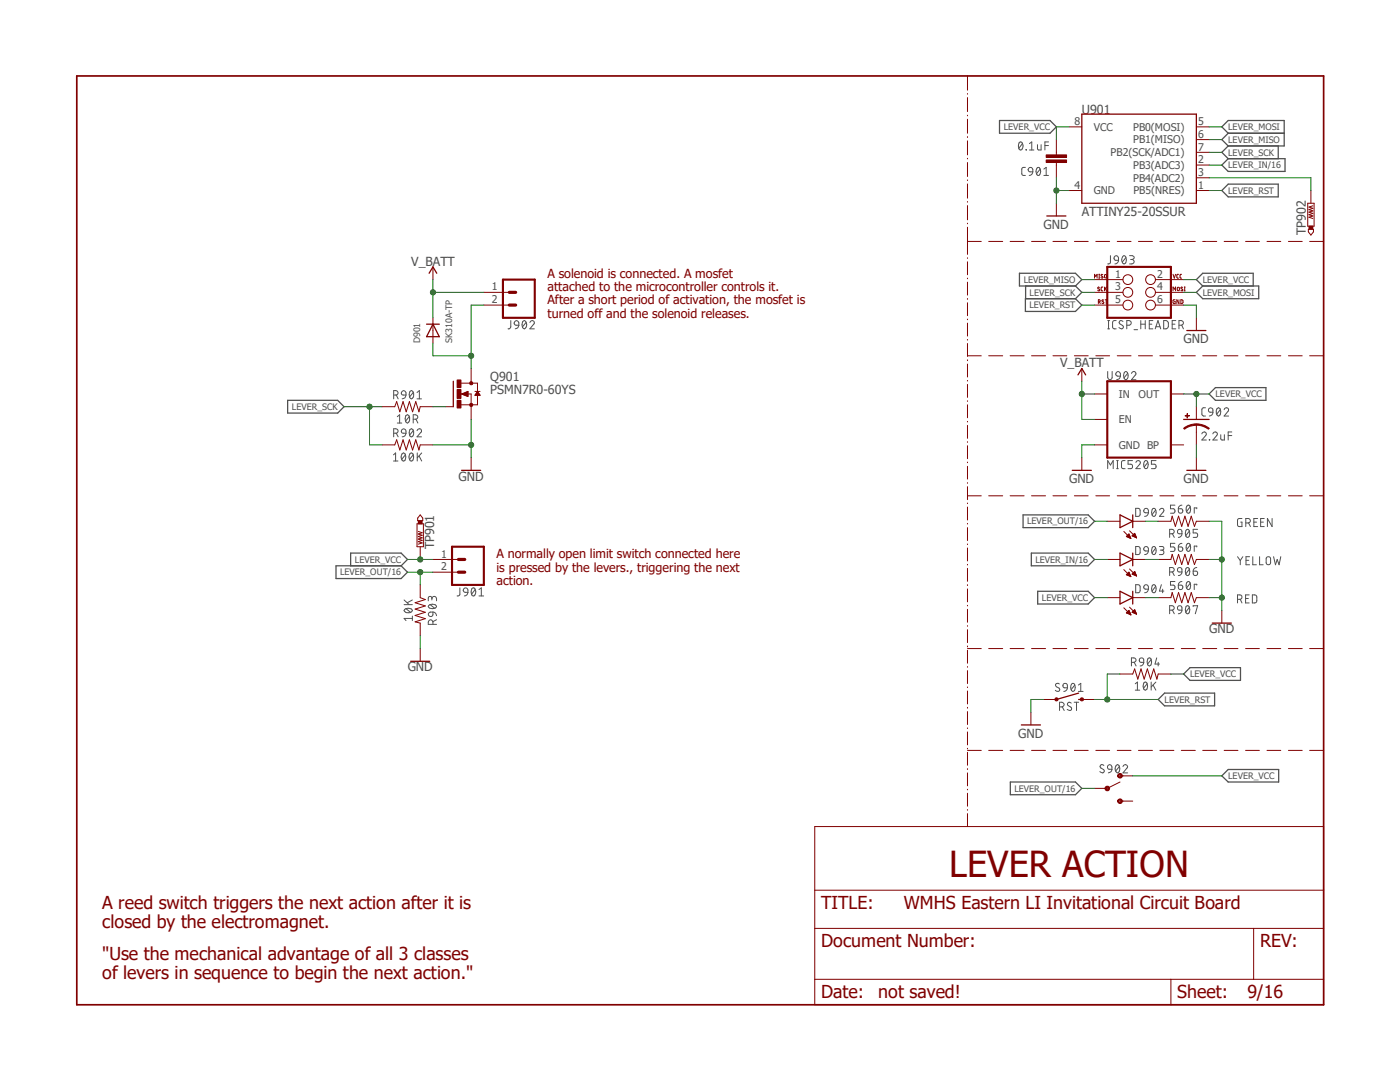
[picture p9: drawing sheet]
<svg xmlns="http://www.w3.org/2000/svg" width="279mm" height="216mm" viewBox="0 0 279 216" stroke-linecap="round" stroke-linejoin="round" font-family="sans-serif">
<path d="M14.8 14.8l249.7 186.2M264.5 14.8l-249.7 186.2" fill="none" stroke="#fff" stroke-width=".2"/>
<g fill="none" stroke="#505050" stroke-width=".2">
<path d="M203.5 28.4l.2-.1a.93 .93 0 0 1 0 1.6 1.02 1.02 0 0 1-.2-1.5zM204 28.7l-.7 .9M204.6 33.4h-.5l-.2 .3 .1 1.1 .6 .2M204.8 29.8l.1 .1zM205.4 33.4a.47 .47 0 0 1 .7 .4v.5h-.5l-.3-.2a.46 .46 0 0 1 .1-.7zM205.4 29.9h.9M205.4 28.7l.5-.4v1.6M206.1 34.3a.72 .72 0 0 1-.7 .7M207 33.4h.2a.93 .93 0 0 1 0 1.6 1.02 1.02 0 0 1-.2-1.6zM207.1 28.9v.8l.2 .2h.5v-1M207.6 33.7l-.8 1M208.3 35h1"/>
<path d="M208.3 33.7l.5-.3v1.6M208.5 29h.8M209.3 28.3h-.8v1.6M221.6 51v1.3a.4 .4 0 0 1-.5 .4M222.4 51.3l.1-.2a.44 .44 0 0 1 .7 .4v.4h-.5l-.3-.1zM223.2 51.9a.72 .72 0 0 1-.7 .8M224.2 51.1l.1-.1a.96 .96 0 0 1 0 1.7 .98 .98 0 0 1-.1-1.6zM224.7 51.4l-.7 .9M225.4 51h.6a.38 .38 0 0 1 .4 .4 .38 .38 0 0 1-.4 .4h-.4M225.9 51.8a.44 .44 0 0 1 .4 .7l-.4 .2h-.5M78.6 78.8h.4a.44 .44 0 0 0 .4-.3 .44 .44 0 0 0-.2-.5l-.6-.1v1.7M79.1 78.8l.4 .8"/>
<path d="M80.2 78.2l.1-.2a.47 .47 0 0 1 .7 .4v.4h-.7l-.2-.3zM81 78.8a.73 .73 0 0 1-.7 .8M81.9 78l.2-.1a1.02 1.02 0 0 1 0 1.7 1.04 1.04 0 0 1-.2-1.6zM82.5 78.3l-.8 .9M83.2 78.3l.5-.4v1.7M83.2 79.6h.9M101.9 64v1.2a.43 .43 0 0 1-.5 .4M102.9 64.1a.47 .47 0 0 1 .6 .3v.5h-.7l-.2-.5zM103.5 64.9a.72 .72 0 0 1-.7 .7M104.4 64.1l.2-.1a.96 .96 0 0 1 0 1.6 1.02 1.02 0 0 1-.2-1.5zM105 64.3l-.7 .9M105.7 64.3a.44 .44 0 0 1 .7-.3 .44 .44 0 0 1 .1 .7l-.8 .9h.9"/>
<path d="M221.1 74.1v1.2a.45 .45 0 0 0 .3 .4 .45 .45 0 0 0 .5-.2l.1-1.4M221.1 65.6h.3M221.1 64h.3M221.2 64v1.6M222.8 64h-.6l-.2 .3 .1 1.1 .1 .2h.6M222.8 74.4l.1-.2a.47 .47 0 0 1 .7 .4v.5h-.5l-.4-.3zM223.6 75.1a.72 .72 0 0 1-.8 .7M224.1 64.1l-.4-.1a.37 .37 0 0 0-.3 .2 .37 .37 0 0 0 .1 .4l.5 .3a.37 .37 0 0 1 .2 .4 .37 .37 0 0 1-.3 .3l-.6-.2M224.5 74.2l.2-.1a1.02 1.02 0 0 1 0 1.7 1.02 1.02 0 0 1-.2-1.6zM224.9 64.9h.4a.47 .47 0 0 0 .5-.5 .47 .47 0 0 0-.5-.4h-.4v1.6M225 74.5l-.7 .9M225.8 74.5a.44 .44 0 0 1 .6-.4 .44 .44 0 0 1 .2 .7l-.8 1h.9"/>
<path d="M226.3 65.8h.7M227.7 64v1.6M227.7 64.7h.9M228.6 64v1.6M229.4 64.7h.5M230.1 64h-.7v1.6h.7M230.5 65.6l.6-1.6 .5 1.6M230.7 65.2h.8M232.2 64l.7 .1 .3 .3v.8l-.5 .4h-.5zM233.9 64.7h.6M234.7 64h-.8v1.6h.8M235.3 64.9h.5a.47 .47 0 0 0 .4-.5 .47 .47 0 0 0-.4-.4h-.5v1.6"/>
<path d="M235.8 64.9l.4 .7M78.5 90.8l.5-.4v1.6M78.5 92h.9M78.6 86.4h.4a.44 .44 0 0 0 .4-.3 .44 .44 0 0 0-.2-.5h-.6v1.6M79.1 86.4l.4 .8M79.3 83.1l.5-.3v1.6M79.3 84.4h.9M80.2 85.8a.46 .46 0 0 1 .5-.2 .46 .46 0 0 1 .3 .4v.4h-.7l-.2-.3zM80.3 90.5l.2-.1a.93 .93 0 0 1 0 1.6 .95 .95 0 0 1-.2-1.5zM80.9 90.8l-.7 .9M81 86.4a.72 .72 0 0 1-.7 .8M81.1 82.8h.2a1.02 1.02 0 0 1 0 1.6 1.04 1.04 0 0 1-.2-1.6z"/>
<path d="M81.7 83.1l-.8 .9M81.9 90.5l.2-.1a.93 .93 0 0 1 0 1.6 .98 .98 0 0 1-.2-1.5zM81.9 85.6h.2a.98 .98 0 0 1 0 1.6 .98 .98 0 0 1-.2-1.6zM82.5 83.7h.4a.44 .44 0 0 0 .4-.7l-.4-.2h-.4v1.6M82.5 90.8l-.8 .9M82.5 85.9l-.8 .9M83 83.7l.4 .7M83.2 85.9a.45 .45 0 0 1 .7-.4 .45 .45 0 0 1 .1 .8l-.8 .9h.9M83.3 90.4v1.6M83.7 91l.5 1M84.2 90.4l-.9 1M221.1 93.5v-1.6l.5 .9 .6-.9v1.6"/>
<path d="M222.8 93.5h.4M222.8 91.9h.4M223 91.9v1.6M224.5 91.9h-.5l-.2 .4 .1 1 .6 .2M226 91.9h-.9v.7h.6a.46 .46 0 0 1 .3 .5 .46 .46 0 0 1-.3 .4h-.6M226.7 92.3a.44 .44 0 0 1 .6-.4 .44 .44 0 0 1 .2 .7l-.8 .9h.9M228.5 91.9h.2a.93 .93 0 0 1 0 1.6 .98 .98 0 0 1-.2-1.6zM229.1 92.3l-.8 .9M230.7 91.9h-.9v.7h.5a.45 .45 0 0 1 .4 .5 .45 .45 0 0 1-.4 .4h-.5M239.9 86.6a.44 .44 0 0 1 .6-.4 .44 .44 0 0 1 .1 .7l-.7 .9h.8M240.6 81.4h-.6l-.1 .3v1.1l.3 .2h.4M241.2 81.6a.46 .46 0 0 1 .5-.2 .46 .46 0 0 1 .4 .4v.5l-.8-.1-.1-.3z"/>
<path d="M241.3 87.7l.1 .1zM242.1 86.6a.44 .44 0 0 1 .6-.4 .44 .44 0 0 1 .1 .7l-.7 .9h.9M242.1 82.3a.72 .72 0 0 1-.8 .7M242.9 81.6l.3-.2a.96 .96 0 0 1 0 1.6 1.03 1.03 0 0 1-.3-1.4zM243.5 81.7l-.7 .9M243.6 86.7v.8l.2 .3h.5v-1.1M244.3 81.7a.44 .44 0 0 1 .6-.3 .44 .44 0 0 1 .2 .7l-.8 .9h.9M245.1 86.9h.7M245.8 86.2h-.7v1.6M80.6 119.7l1.1 .9M82.3 119.7l-1 .6M86.2 119.5a.47 .47 0 0 1 .5-.5 .47 .47 0 0 1 .4 .5v.4"/>
<path d="M86.2 119.7l-.1-.5a.37 .37 0 0 0-.4-.2 .37 .37 0 0 0-.2 .3v.6M91.8 117.3l-.1 1.4-.5 .2M92.7 117.3a.47 .47 0 0 1 .7 .4v.5h-.6l-.3-.2a.46 .46 0 0 1 .2-.7zM93.4 118.2a.72 .72 0 0 1-.7 .7M94.3 117.3h.2a.93 .93 0 0 1 0 1.6 1.02 1.02 0 0 1-.2-1.6zM94.8 117.6l-.7 1M95.6 118.9h.9M95.6 117.6l.5-.3v1.6M226.7 116.7h.6a1.3 1.3 0 0 1 .2 1.4l-.2 .1-.6 .1zM226.7 109.1h.6a1.3 1.3 0 0 1 .2 1.3l-.2 .2-.6 .1zM226.7 101.4l.6 .1a1.25 1.25 0 0 1 0 1.5h-.6zM228.3 116.9a.46 .46 0 0 1 .5-.2 .46 .46 0 0 1 .4 .4v.5h-.6a.4 .4 0 0 1-.3-.3 .4 .4 0 0 1 0-.4z"/>
<path d="M228.3 109.3a.46 .46 0 0 1 .5-.2 .46 .46 0 0 1 .4 .4v.4h-.6a.4 .4 0 0 1-.3-.2 .4 .4 0 0 1 0-.4zM228.3 101.6a.46 .46 0 0 1 .6-.1 .46 .46 0 0 1 .3 .4v.4h-.8l-.1-.3zM229.2 117.6a.72 .72 0 0 1-.8 .7M229.2 109.9a.72 .72 0 0 1-.8 .8M229.2 102.3a.72 .72 0 0 1-.8 .7M230.1 116.7h.2a.98 .98 0 0 1 0 1.6 1.02 1.02 0 0 1-.2-1.6zM230.1 109.1h.2a.98 .98 0 0 1 0 1.6 1.02 1.02 0 0 1-.2-1.6zM230.1 101.5l.2-.1a.98 .98 0 0 1 0 1.6 1.02 1.02 0 0 1-.2-1.5zM230.6 117l-.7 .9M230.6 109.4l-.7 .9M230.6 101.8l-.7 .9M231.4 109.1h.7a.37 .37 0 0 1 .2 .4 .37 .37 0 0 1-.4 .3h-.3"/>
<path d="M231.4 101.8a.45 .45 0 0 1 .6-.4 .45 .45 0 0 1 .2 .8l-.8 .8h.9M231.8 116.7l-.4 1.2h.9M231.9 109.8h.2a.46 .46 0 0 1 .2 .5 .46 .46 0 0 1-.4 .4h-.5M232 117.6v.7M233.4 114.1h.5a.45 .45 0 0 0 .4-.3 .45 .45 0 0 0-.2-.5l-.7-.1v1.7M233.4 106.5h.5a.45 .45 0 0 0 .4-.3 .45 .45 0 0 0-.2-.5l-.7-.1v1.6M234 114.1l.4 .8M234 106.5l.4 .7M234.5 116h-.9v.8h.5a.46 .46 0 0 1 .4 .4 .46 .46 0 0 1-.4 .4h-.5M234.5 108.4h-.9v.7h.5a.46 .46 0 0 1 .4 .5 .46 .46 0 0 1-.4 .4h-.5M234.5 100.8h-.9v.7h.5a.46 .46 0 0 1 .4 .5 .46 .46 0 0 1-.4 .4h-.5M235 113.5a.46 .46 0 0 1 .5-.2 .46 .46 0 0 1 .4 .4v.4h-.7l-.2-.3z"/>
<path d="M235 105.8a.46 .46 0 0 1 .6-.2 .46 .46 0 0 1 .3 .5v.4h-.7l-.2-.3zM235.2 116.8h.5a.46 .46 0 0 1 .4 .5 .46 .46 0 0 1-.5 .4 .46 .46 0 0 1-.4-.5zM235.2 109.1h.5a.46 .46 0 0 1 .4 .5 .46 .46 0 0 1-.5 .4 .46 .46 0 0 1-.4-.4zM235.2 101.5h.5a.46 .46 0 0 1 .4 .5 .46 .46 0 0 1-.5 .4 .46 .46 0 0 1-.4-.4zM235.9 116a.72 .72 0 0 0-.7 .8M235.9 108.4a.72 .72 0 0 0-.7 .7M235.9 100.8a.72 .72 0 0 0-.7 .7M235.9 114.1a.72 .72 0 0 1-.7 .8M235.9 106.5a.72 .72 0 0 1-.7 .7M236.8 113.3l.2-.1a.98 .98 0 0 1 0 1.7 1.02 1.02 0 0 1-.2-1.6zM236.8 105.7l.2-.1a.98 .98 0 0 1 0 1.6 1.02 1.02 0 0 1-.2-1.5zM237 116.1l.2-.1a.93 .93 0 0 1 0 1.6 .98 .98 0 0 1-.2-1.5z"/>
<path d="M237 108.5l.2-.1a.93 .93 0 0 1 0 1.6 .98 .98 0 0 1-.2-1.5zM237 100.8h.2a.93 .93 0 0 1 0 1.6 .98 .98 0 0 1-.2-1.6zM237.4 113.6l-.8 .9M237.4 106l-.8 .9M237.5 116.4l-.7 .9M237.5 108.8l-.7 .9M237.5 101.1l-.7 1M238.1 114h.6a.46 .46 0 0 1 .3 .5 .46 .46 0 0 1-.5 .4 .46 .46 0 0 1-.4-.5zM238.8 113.2a.72 .72 0 0 0-.7 .8M238.8 101.5v-.2h-.5v1.1M238.8 109.1v-.1h-.5v1M238.8 116.8v-.2h-.5v1"/>
<path d="M239 105.6h-.9v.7h.6a.46 .46 0 0 1 .3 .5 .46 .46 0 0 1-.3 .4h-.6M247 119.6l.6-.1a.46 .46 0 0 0 .2-.5 .46 .46 0 0 0-.4-.3h-.4v1.6M247 111.1l.5 .7M247.5 119.6l.4 .7M247.5 111.8v.9M247.9 103.5h-.6l-.3 .1v1.1l.1 .3 .8 .1v-.9h-.3M248 111.1l-.5 .7M248.6 119.4h.5M248.6 104.4h.5a.45 .45 0 0 0 .4-.4 .45 .45 0 0 0-.2-.5h-.7v1.6M248.7 111.8h.5M249.2 104.4l.4 .7M249.3 118.7h-.7v1.6h.7"/>
<path d="M249.4 111.1h-.7v1.6h.7M249.9 118.7h.7a1.3 1.3 0 0 1 .2 1.4l-.2 .2h-.7zM250 111.1v1.6h.7M250.2 104.2h.6M251 103.5h-.8v1.6h.8M251.4 111.1v1.6h.7M251.6 104.2h.5M252.3 103.5h-.7v1.6h.7M252.7 111.3a.46 .46 0 0 1 .5-.2 .46 .46 0 0 1 .4 .4l-.1 1a.46 .46 0 0 1-.5 .2 .46 .46 0 0 1-.3-.4zM253.9 103.5v1.6l-1-1.6v1.6M254.2 111.1l.4 1.6 .3-1.1 .4 1.1 .3-1.6M80.6 120.6h1.7"/>
<path d="M80.7 121.6l.7-.2a.74 .74 0 0 1 .9 .4 1.02 1.02 0 0 1-1.7 0zM81 121.5l.9 .7M82.3 123.4h-1.7l.4 .4M82.3 122.9v.9M85.6 122.3l.1-.1 .7-.1v.6a.46 .46 0 0 1-.6 .3 .46 .46 0 0 1-.2-.7zM85.6 120.8l.7-.2a.74 .74 0 0 1 .8 .4 1.02 1.02 0 0 1-1.6 0zM85.9 120.6l.8 .8M86.4 124.6v-.5a.47 .47 0 0 0-.5-.4 .47 .47 0 0 0-.4 .4v.5h1.6M86.4 122.1a.72 .72 0 0 1 .7 .8M87.1 123.7l-.7 .3M211.4 136.5l-.2-.1a.4 .4 0 0 0-.5 .1 .4 .4 0 0 0 .1 .5l.5 .3a.37 .37 0 0 1 .2 .4 .37 .37 0 0 1-.3 .3l-.6-.2M212.2 136.6a.46 .46 0 0 1 .5-.2 .46 .46 0 0 1 .3 .4v.4h-.7z"/>
<path d="M213 137.2a.72 .72 0 0 1-.7 .8M214 136.4h.1a.93 .93 0 0 1 0 1.6 .98 .98 0 0 1-.1-1.6zM214.5 136.7l-.7 .9M215.2 136.7l.5-.3v1.6M215.2 138h1M225.8 132.2h.5a.45 .45 0 0 0 .4-.4 .45 .45 0 0 0-.2-.5h-.7v1.6M226.4 132.2l.3 .7M226.6 136.4l.4-.3v1.6M226.6 137.7h.9M227.6 131.3h.4l.2 .2 .1 .7-.9-.2v-.5zM228.3 132.2a.72 .72 0 0 1-.8 .7M228.4 136.1h.2a.93 .93 0 0 1 0 1.6 1.06 1.06 0 0 1-.2-1.6z"/>
<path d="M228.9 136.4l-.7 .9M229.2 131.3h.2a.98 .98 0 0 1 0 1.6 1.02 1.02 0 0 1-.2-1.6zM229.7 136.1v1.6M229.7 131.6l-.7 .9M230.1 136.7l.6 1M230.7 136.1l-1 1M230.8 131.3l-.3 1.2h.9M231.1 132.2v.7M233.4 121.8h.5a.45 .45 0 0 0 .4-.4 .45 .45 0 0 0-.2-.5h-.7v1.6M234 121.8l.4 .7M235 121.1a.46 .46 0 0 1 .5-.2 .46 .46 0 0 1 .4 .4v.5h-.6l-.3-.2zM235.9 121.8a.72 .72 0 0 1-.7 .7"/>
<path d="M236.8 120.9h.2a.98 .98 0 0 1 0 1.6 1.02 1.02 0 0 1-.2-1.6zM237.4 121.2l-.8 .9M238.1 121v-.1h.9l-.5 1.6M211.5 141.1h.4a.47 .47 0 0 0 .5-.5 .47 .47 0 0 0-.5-.5h-.4v1.7M212 141.1l.4 .7M213.8 140.3l-.2-.1a.37 .37 0 0 0-.5 .1 .37 .37 0 0 0 .1 .5l.5 .3a.37 .37 0 0 1 .2 .4 .37 .37 0 0 1-.4 .3l-.5-.2M214.4 140.1h.9M214.8 140.1v1.7M220.3 152.7l-.4-.1a.37 .37 0 0 0-.3 .2 .37 .37 0 0 0 .1 .4l.5 .3a.37 .37 0 0 1 .2 .4 .37 .37 0 0 1-.4 .3l-.5-.2M221.1 152.8l.1-.1a.44 .44 0 0 1 .7 .3v.5h-.7zM221.9 153.5a.72 .72 0 0 1-.7 .7M222.8 152.7l.2-.1a.96 .96 0 0 1 0 1.6l-.2-.1a1.07 1.07 0 0 1 0-1.4z"/>
<path d="M223.4 153l-.7 .8M224.1 153a.44 .44 0 0 1 .6-.4 .44 .44 0 0 1 .2 .7l-.8 .9h.9"/>
</g>
<g fill="none" stroke="#505050" stroke-width=".25">
<path d="M199.5 24h10l1.3 1.3-1.3 1.3h-10zM243.8 32.9l1.3-1.2h11.4v2.5h-11.4zM243.8 38l1.3-1.3h10v2.6h-10zM245.1 29.1l-1.3 1.3 1.3 1.3M245.1 26.6l-1.3-1.3 1.3-1.3h11.2v5.1h-11.2M245.1 26.6h11.2M245.1 26.6l-1.3 1.3 1.3 1.2M255.1 29.1v2.6M203.5 54.5h11.1l1.3 1.3-1.3 1.3h-11.1zM204.6 59.6h10M204.7 57.1l-.1 5h10l1.3-1.2-1.3-1.3M214.6 57.1l1.3 1.2-1.3 1.3"/>
<path d="M240 57.1h11.2v2.5h-11.2l-1.2-1.3zM240 57.1l-1.2-1.3 1.2-1.3h10.1v2.6M57.4 79.9h10l1.3 1.3-1.3 1.2h-10zM242.6 77.3h10v2.6h-10l-1.3-1.3zM67.1 112.9h13l1.2 1.3-1.2 1.2h-13zM70 112.9v-2.5h10.1l1.2 1.2-1.2 1.3M204.2 102.7h13l1.2 1.3-1.2 1.3h-13zM205.8 110.4h11.4l1.2 1.2-1.2 1.3h-11.4zM207.1 118h10.1l1.2 1.3-1.2 1.2h-10.1zM231.1 139.6l1.3-1.3h10v2.5h-10zM237.5 133.2h10.1v2.6h-10.1l-1.3-1.3zM201.6 156h13l1.3 1.3-1.3 1.3h-13z"/>
<path d="M243.8 154.8l1.3-1.3h10.1v2.5h-10.1z"/>
</g>
<g fill="none" stroke="#800000" stroke-width=".2">
<path d="M193.1 15.2v2.8M193.1 18.7v.1M193.1 19.5v2.8M193.1 23v.1M193.1 23.8v2.8M193.1 27.3v.1M193.1 28.1v2.8M193.1 31.6v.1M193.1 32.4v2.8M193.1 35.9v.1M193.1 36.7v2.8M193.1 40.2v.1"/>
<path d="M193.1 41v2.9M193.1 44.5v.2M193.1 45.3v5.5M193.1 51.4v.2M193.1 52.2v2.6M193.1 55.5v.1M193.1 56.3v2.6M193.1 59.6v.1M193.1 48.2h2.7M197.3 48.2h2.8M201.6 48.2h2.8M205.9 48.2h2.8"/>
<path d="M210.1 48.2h2.8M214.4 48.2h2.8M218.7 48.2h2.7M223 48.2h2.7M227.2 48.2h2.8M231.5 48.2h2.8M235.8 48.2h2.7M240 48.2h2.8M244.3 48.2h2.8M248.6 48.2h2.7M252.9 48.2h2.7M257.1 48.2h2.8"/>
<path d="M261.4 48.2h2.8M91.9 78.6h2.1v2.6M92 76.5h3.3v1.6M94 76.1v.4M94.8 78.1h1M95.3 78.7v2.1h-3.3M193.1 60.4v2.6M193.1 63.7v.1M193.1 64.5v2.6M193.1 67.7v.2M193.1 68.5v2.6M193.1 71.8v.2"/>
<path d="M193.1 72.6v2.6M193.1 75.9v.1M193.1 76.7v2.6M193.1 80v.1M193.1 71h2.7M197.3 71h2.8M201.6 71h2.8M205.9 71h2.8M210.1 71h2.8M214.4 71h2.8M218.7 71h2.7M223 71h2.7"/>
<path d="M227.2 71h2.8M231.5 71h2.8M235.8 71h2.7M240 71h2.8M244.3 71h2.8M248.6 71h2.7M252.9 71h2.7M257.1 71h2.8M261.4 71h2.8M88.9 81.2h1.6M193.1 80.8v2.6M193.1 84.1v.1"/>
<path d="M193.1 84.9v2.6M193.1 88.1v.2M193.1 88.9v2.6M193.1 92.2v.1M193.1 93v2.6M193.1 96.3v.1M193.1 97.1v2.6M193.1 98.9h2.7M197.3 98.9h2.8M201.6 98.9h2.8M205.9 98.9h2.8M210.1 98.9h2.8"/>
<path d="M214.4 98.9h2.8M218.7 98.9h2.7M223 98.9h2.7M227.2 98.9h2.8M231.5 98.9h2.8M235.8 98.9h2.7M240 98.9h2.8M244.3 98.9h2.8M248.6 98.9h2.7M252.9 98.9h2.7M257.1 98.9h2.8M261.4 98.9h2.8"/>
<path d="M193.1 100.4v.1M193.1 101.2v2.6M193.1 104.4v.2M193.1 105.3v2.6M193.1 108.5v.2M193.1 109.3v2.6M193.1 112.6v.1M193.1 113.4v2.6M193.1 116.7v.1M193.1 117.5v2.6M193.1 120.8v.1M193.1 121.6v2.6"/>
<path d="M193.1 124.8v.2M193.1 125.6v2.6M193.1 128.9v.2M193.1 129.8v2.5M193.1 133v.1M193.1 133.8v2.6M193.1 137.1v.1M193.1 137.9v2.6M193.1 129.4h2.7M197.3 129.4h2.8M201.6 129.4h2.8M205.9 129.4h2.8"/>
<path d="M210.1 129.4h2.8M214.4 129.4h2.8M218.7 129.4h2.7M223 129.4h2.7M227.2 129.4h2.8M231.5 129.4h2.8M235.8 129.4h2.7M240 129.4h2.8M244.3 129.4h2.8M248.6 129.4h2.7M252.9 129.4h2.7M257.1 129.4h2.8"/>
<path d="M261.4 129.4h2.8M193.1 141.1v.2M193.1 142v2.6M193.1 145.2v.2M193.1 146v2.6M193.1 149.3v.1M193.1 150.1v2.6M193.1 153.4v.1M193.1 154.2v2.6M193.1 157.5v.1M193.1 158.3v2.6M193.1 149.7h2.7"/>
<path d="M197.3 149.7h2.8M201.6 149.7h2.8M205.9 149.7h2.8M210.1 149.7h2.8M214.4 149.7h2.8M218.7 149.7h2.7M223 149.7h2.7M227.2 149.7h2.8M231.5 149.7h2.8M235.8 149.7h2.7M240 149.7h2.8M244.3 149.7h2.8"/>
<path d="M248.6 149.7h2.7M252.9 149.7h2.7M257.1 149.7h2.8M261.4 149.7h2.8M162.6 164.9h101.6v35.6h-101.6zM162.6 177.6h101.6M193.1 161.5v.2M193.1 162.3v2.6M162.6 185.3h101.6M162.6 195.4h101.6M233.7 195.4v5.1M250.2 185.3v10.1"/>
</g>
<path d="M15.3 15.2h248.9v185.3h-248.9z" fill="none" stroke="#800000" stroke-width=".34"/>
<path d="M90.5 76.1v5.1" fill="none" stroke="#800000" stroke-width=".25"/>
<path d="M93.8 76.2h.5v.5h-.5z" fill-rule="evenodd" fill="#800000"/>
<path d="M93.8 76.2h.5v.5h-.5z" fill="none" stroke="#800000" stroke-width=".2"/>
<path d="M93.8 80.6h.5v.4h-.5z" fill-rule="evenodd" fill="#800000"/>
<path d="M93.8 80.6h.5v.4h-.5z" fill="none" stroke="#800000" stroke-width=".2"/>
<path d="M91.2 79.9h.8v1.5h-.8z" fill-rule="evenodd" fill="#800000"/>
<path d="M91.2 79.9h.8v1.5h-.8z" fill="none" stroke="#800000" stroke-width=".2"/>
<path d="M91.2 75.8h.8v1.5h-.8z" fill-rule="evenodd" fill="#800000"/>
<path d="M91.2 75.8h.8v1.5h-.8z" fill="none" stroke="#800000" stroke-width=".2"/>
<path d="M91.2 77.7h.8v1.8h-.8z" fill-rule="evenodd" fill="#800000"/>
<g fill="none" stroke="#800000" stroke-width=".2">
<path d="M210.8 30.4v.5M210.8 32.4v.5M86.4 53.3v2.5M96.6 58.3h5M210.8 40.6v2.5M86.4 63.4v5.1M91.2 77.7h.8v1.8h-.8zM92.1 78.6l1.3-.5v1zM92.2 78.6h1.2M92.3 78.7h1.1M92.4 78.5h1M92.5 78.8h.9"/>
<path d="M92.6 78.4h.8M92.8 78.9h.6M92.9 78.3h.5M93 79h.4M93.1 78.2h.3M93.2 79h.2M93.3 78.1h.1M94 73.5v2.6M94.9 78.8h.9M94.9 78.7h.8M95 78.6h.6M95 78.5h.6"/>
<path d="M95.1 78.4h.4M95.2 78.3h.3M95.2 78.2h.2M95.3 78.1l.5 .8h-1zM95.3 78.1h.1M96.6 60.9h5M76.2 81.2h2.6l.4-1.1 .6 2.1 .6-2.1 .7 2.1 .6-2.1 .6 2.1 .7-2.1 .6 2.1 .3-1h2.5M76.2 88.8h2.6l.4-1 .6 2 .6-2 .7 2 .6-2 .6 2 .7-2 .6 2 .3-1h2.5M94 81.2v2.5M94 91.3v2.6M83.9 116.7v2.6l1 .3-2.1 .7 2.1 .6-2.1 .6 2.1 .7-2.1 .6 2.1 .6-2.1 .7 1.1 .2v2.6M86.4 111.6h5.1"/>
<path d="M86.4 114.2h5.1M83.9 129.4v2.6"/>
</g>
<path d="M85.6 54.5l.8-1.2 .8 1.2M208.9 43.1h3.8M85.1 64.7h2.6M86.4 64.7l1.3 2.5h-2.6zM92.1 93.9h3.8M82 132h3.8" fill="none" stroke="#800000" stroke-width=".25"/>
<path d="M100.4 55.8h6.3v7.6h-6.3zM90.2 109.1h6.4v7.6h-6.4z" fill="none" stroke="#800000" stroke-width=".42"/>
<path d="M101.6 58.3h1.3M101.6 60.9h1.3M91.5 114.2h1.3M91.5 111.6h1.3" fill="none" stroke="#800000" stroke-width=".64"/>
<path d="M208.8 30.9h4.1v.5h-4.1z" fill-rule="evenodd" fill="#800000"/>
<path d="M208.8 30.9h4.1v.5h-4.1z" fill="none" stroke="#800000" stroke-width=".2"/>
<path d="M208.8 31.9h4.1v.5h-4.1z" fill-rule="evenodd" fill="#800000"/>
<g fill="none" stroke="#800000" stroke-width=".2">
<path d="M208.8 31.9h4.1v.5h-4.1zM210.8 27.9v2.5M210.8 32.9v2.6M213.4 25.3h2.5M213.4 38h2.5M238.8 25.3h2.5M238.8 27.9h2.5M238.8 38h2.5M238.8 30.4h2.5M238.8 32.9h2.5M238.8 35.5h2.5M218.4 78.6h2.6"/>
<path d="M233.7 78.6h2.5M218.4 88.8h2.6M218.4 83.7h2.6M233.7 88.8h2.5M238.8 84.7v1.5"/>
</g>
<path d="M215.9 22.8h22.9v17.8h-22.9zM236.2 83.7h5.1" fill="none" stroke="#800000" stroke-width=".25"/>
<path d="M221 76.1h12.7v15.2h-12.7z" fill="none" stroke="#800000" stroke-width=".42"/>
<path d="M238.8 84.6a4.2 4.2 0 0 1 2.5 .9l-.1 .1a4.1 4.1 0 0 0-2.4-.8z" fill-rule="evenodd" fill="#800000"/>
<path d="M238.8 84.6a4.2 4.2 0 0 1 2.5 .9l-.1 .1a4.1 4.1 0 0 0-2.4-.8z" fill="none" stroke="#800000" stroke-width=".2"/>
<path d="M236.2 85.5a3.9 3.9 0 0 1 2.6-.9v.2a3.9 3.9 0 0 0-2.4 .8z" fill-rule="evenodd" fill="#800000"/>
<path d="M236.2 85.5a3.9 3.9 0 0 1 2.6-.9v.2a3.9 3.9 0 0 0-2.4 .8z" fill="none" stroke="#800000" stroke-width=".2"/>
<path d="M236.5 82.9l.9 .1z" fill-rule="evenodd" fill="#800000"/>
<path d="M236.5 82.9l.9 .1z" fill="none" stroke="#800000" stroke-width=".2"/>
<path d="M236.9 82.5l.1 .9z" fill-rule="evenodd" fill="#800000"/>
<g fill="none" stroke="#800000" stroke-width=".2">
<path d="M218.4 55.5v-.8l.3 .5 .2-.5v.8M218.4 55.8h5.7M218.4 58.3h5.7M219.3 55.5h.2M219.3 54.7h.2M219.4 54.7v.8M219.4 57.4l-.2-.1-.1 .1 .3 .3 .1 .3-.4-.1M220.1 57.3l-.3 .1v.6h.3M220.1 54.8h-.3l.3 .6h-.4M220.3 59.9h-.4l.4 .6h-.4M220.4 57.3v.7M220.5 54.8h.3v.5l-.1 .2-.3-.2z"/>
<path d="M220.6 59.8h.3M220.6 57.6l.2 .4M220.8 59.8v.8M220.8 57.3l-.4 .4M230.6 55.8h5.6M230.6 58.3h5.6M234.1 58v-.7l.3 .4 .2-.4v.7M234.1 54.7l.3 .8 .2-.8M234.5 59.8l-.4 .1v.1v.5l.4 .1v-.4h-.1M235 57.4h.3v.6h-.3zM235.2 54.7l-.3 .2v.5l.3 .1M235.3 59.8v.8l-.4-.8v.8"/>
<path d="M235.7 59.8l.4 .2v.4l-.2 .2h-.2zM235.8 54.7l-.3 .2v.5l.3 .1M236 57.4l-.2-.1-.1 .1 .4 .4v.2l-.4-.1M236.3 58h.2M236.3 57.3h.2M236.4 57.3v.7M215.9 73.5v2.6M218.4 60.9h5.7M219.2 60.2l.4-.1-.1-.2-.3-.1v.8M219.4 60.2l.2 .4M230.6 60.9h5.6M238.8 63.4v2.6"/>
<path d="M215.9 91.3v2.6M236.9 82.5l.1 .9zM238.8 81.2v2.5M238.8 86.2v2.6M238.8 91.3v2.6M221 119.3h2.5M221 111.6h2.5M221 104h2.5M224.3 113.7l1.4 1.4M224.3 106l1.4 1.4M224.8 114.7l.9 .4M224.8 114.7l.5-.5 .4 .9"/>
<path d="M224.8 114.7h.7M224.8 107h.7M224.9 114.6h.6M224.9 107.1h.7M224.9 106.9h.6M225 114.8h.6M225 114.5h.5M225 106.8h.4M225.1 114.4h.3M225.1 106.8h.3M225.1 107.2h.5M225.2 114.3h.2"/>
<path d="M225.2 106.7h.1M225.2 114.9h.4M225.3 114.2h.1M225.3 106.6h.1M225.3 106.6l-.5 .5 .9 .3M225.3 106.6l.4 .8M225.3 107.3h.3M225.4 113.5l1.4 1.4M225.4 114.9h.2M225.4 105.9l1.4 1.4M225.6 107.4h.1M225.6 115h.1"/>
<path d="M225.9 106.9l.5-.5 .4 .9zM226 106.9h.7M226 114.6h.7M226 114.5h.7M226 106.8h.7M226.1 119.3h2.5M226.1 111.6h2.5M226.1 104h2.5M226.1 114.4h.5M226.1 106.8h.5M226.2 114.3h.4M226.2 107h.5"/>
<path d="M226.2 106.7h.4M226.2 114.7h.5M226.3 114.2h.2M226.3 106.6h.2M226.4 114.1h.1M226.4 107.1h.3M226.4 106.5h.1M226.4 114.8h.3M226.4 114l-.5 .6 .9 .3M226.4 114l.4 .9M226.4 114h.1M226.6 107.2h.2"/>
<path d="M226.7 114.9h.1M226.8 107.3h.1M231.1 119.3h2.6l.2-1.1 .7 2.1 .6-2.1 .6 2.1 .7-2.1 .6 2.1 .6-2.1 .7 2.1 .4-1h2.5M231.1 111.6h2.6l.2-1 .7 2 .6-2 .6 2 .7-2 .6 2 .6-2 .7 2 .4-1h2.5M231.1 104h2.6l.2-1 .7 2 .6-2 .6 2 .7-2 .6 2 .6-2 .7 2 .4-1h2.5M224.3 121.3l1.4 1.4M224.8 122.3l.5-.5 .4 .9zM224.8 122.3h.8M224.9 122.2h.6M225 122.1h.5M225 122.4h.6M225 122h.4"/>
<path d="M225.1 122h.3M225.2 121.9h.1M225.3 122.5h.3M225.4 121.2l1.4 1.4M225.5 122.6h.1M225.7 122.7h.1M226 122.1h.7M226.1 122.2h.6M226.1 122h.5M226.2 121.9h.3M226.3 122.3h.4M226.3 121.8h.2"/>
<path d="M226.4 121.7l-.5 .5 .9 .4M226.4 121.7l.4 .9M226.4 121.7h.1M226.5 122.4h.3M226.7 122.5h.1M243.8 121.8v2.5"/>
<circle cx="225.1" cy="55.8" r=".98"/>
<circle cx="225.1" cy="58.3" r=".98"/>
<circle cx="229.6" cy="55.8" r=".98"/>
<circle cx="229.6" cy="58.3" r=".98"/>
<circle cx="225.1" cy="60.9" r=".98"/>
<circle cx="229.6" cy="60.9" r=".98"/>
</g>
<g fill="none" stroke="#800000" stroke-width=".25">
<path d="M215.1 74.8l.8-1.3 .8 1.3M236.9 66h3.8M214 93.9h3.8M236.9 93.9h3.8M223.5 118l2.6 1.3-2.6 1.2zM223.5 102.7l2.6 1.3-2.6 1.3zM223.5 110.4l2.6 1.2-2.6 1.3zM226.1 102.7v2.6M226.1 110.4v2.5M226.1 118v2.5M215.3 139.6h.6M215.3 138.3l-4.5 1.3"/>
<path d="M241.9 124.3h3.8"/>
</g>
<path d="M221 53.3h12.7v10.1h-12.7z" fill="none" stroke="#800000" stroke-width=".42"/>
<path d="M210.6 139.3h.5v.5h-.5z" fill-rule="evenodd" fill="#800000"/>
<path d="M210.6 139.3h.5v.5h-.5z" fill="none" stroke="#800000" stroke-width=".2"/>
<path d="M215.7 139.3h.5v.5h-.5z" fill-rule="evenodd" fill="#800000"/>
<path d="M208.3 139.6h2.5M215.7 139.3h.5v.5h-.5zM215.9 139.6h2.5M223.5 134.5h2.6l.3-1 .7 2 .6-2 .6 2 .7-2 .6 2 .7-2 .6 2 .2-1h2.6M205.7 142.1v2.6M223.5 156l-2.5 1.3M223.5 159.9h.7M223.5 154.8h.7" fill="none" stroke="#800000" stroke-width=".2"/>
<path d="M203.8 144.7h3.8" fill="none" stroke="#800000" stroke-width=".25"/>
<path d="M223.1 154.5l.6-.2 .2 .2v.6l-.2 .1-.6-.1v-.3h.2l.1-.2h.3l.1 .2-.4 .2-.1-.2h-.2z" fill-rule="evenodd" fill="#800000"/>
<path d="M223.1 154.5l.6-.2 .2 .2v.6l-.2 .1-.6-.1v-.3h.2l.1-.2h.3l.1 .2-.4 .2-.1-.2h-.2z" fill="none" stroke="#800000" stroke-width=".2"/>
<path d="M223.1 159.6l.6-.2 .3 .5-.1 .2-.2 .2-.6-.2v-.2h.2l.1-.3 .4 .3-.1 .1-.3 .1-.1-.2h-.2z" fill-rule="evenodd" fill="#800000"/>
<path d="M223.1 159.6l.6-.2 .3 .5-.1 .2-.2 .2-.6-.2v-.2h.2l.1-.3 .4 .3-.1 .1-.3 .1-.1-.2h-.2z" fill="none" stroke="#800000" stroke-width=".2"/>
<path d="M220.6 157.1l.5-.2 .3 .4v.3l-.3 .2-.5-.2-.1-.3h.2l.2-.2 .3 .2v.2l-.3 .1-.2-.3h-.2z" fill-rule="evenodd" fill="#800000"/>
<path d="M261 40.6h1.3v4.5h-1.3zM261.1 45.8h1v.5l-.5 .6-.5-.6zM262 41.1l-.8 .2 .8 .3-.8 .2 .8 .3-.8 .2 .8 .3-.8 .2 .8 .3-.8 .2 .8 .3M218.4 157.3h2.6M220.6 157.1l.5-.2 .3 .4v.3l-.3 .2-.5-.2-.1-.3h.2l.2-.2 .3 .2v.2l-.3 .1-.2-.3h-.2zM223.5 159.9h2.6M223.5 154.8h2.6" fill="none" stroke="#800000" stroke-width=".2"/>
<path d="M261.2 45.1h.8v.6h-.8z" fill-rule="evenodd" fill="#800000"/>
<path d="M261.6 38v2.6M261.2 45.1h.8v.6h-.8zM83.2 104.5h1.3v4.6h-1.3zM83.5 106l.7 .3-.7 .3 .7 .2-.7 .3 .7 .2-.7 .3 .7 .2-.7 .3 .7 .2-.7 .3M83.9 102.7l.5 .7v.5h-1v-.5z" fill="none" stroke="#800000" stroke-width=".2"/>
<path d="M83.5 103.9h.7v.6h-.7z" fill-rule="evenodd" fill="#800000"/>
<path d="M83.5 103.9h.7v.6h-.7zM83.9 109.1v2.5" fill="none" stroke="#800000" stroke-width=".2"/>
<path d="M86.4 88.8h7.6M94 83.7v7.6" fill="none" stroke="#008000" stroke-width=".2"/>
<circle cx="94" cy="88.8" r=".51" fill="#008000"/>
<g fill="none" stroke="#008000" stroke-width=".2">
<path d="M210.8 38h2.6M210.8 35.5v5.1M83.9 126.9v2.5"/>
<circle cx="94" cy="88.8" r=".51"/>
</g>
<circle cx="210.8" cy="38" r=".51" fill="#008000"/>
<g fill="none" stroke="#008000" stroke-width=".2">
<path d="M218.4 88.8h-2.5v2.5M238.8 88.8v2.5M241.3 104h2.5v15.3h-2.5M241.3 111.6h2.5"/>
<circle cx="210.8" cy="38" r=".51"/>
</g>
<circle cx="243.8" cy="111.6" r=".51" fill="#008000"/>
<g fill="none" stroke="#008000" stroke-width=".2">
<path d="M243.8 119.3v2.5"/>
<circle cx="243.8" cy="111.6" r=".51"/>
</g>
<circle cx="243.8" cy="119.3" r=".51" fill="#008000"/>
<g fill="none" stroke="#008000" stroke-width=".2">
<path d="M86.4 55.8v7.6M86.4 58.3h10.2M236.2 60.9h2.6v2.5M86.4 81.2h2.5M208.3 139.6h-2.6v2.5"/>
<circle cx="243.8" cy="119.3" r=".51"/>
</g>
<circle cx="86.4" cy="58.3" r=".51" fill="#008000"/>
<g fill="none" stroke="#008000" stroke-width=".2">
<path d="M215.9 78.6h2.5M215.9 76.1v7.6h2.5"/>
<circle cx="86.4" cy="58.3" r=".51"/>
</g>
<circle cx="215.9" cy="78.6" r=".51" fill="#008000"/>
<g fill="none" stroke="#008000" stroke-width=".2">
<path d="M86.4 68.5v2.5h7.6M94 60.9v12.6"/>
<circle cx="215.9" cy="78.6" r=".51"/>
</g>
<circle cx="94" cy="71" r=".51" fill="#008000"/>
<g fill="none" stroke="#008000" stroke-width=".2">
<path d="M94 60.9h2.6M68.7 81.2h7.5M73.7 81.2v7.6h2.5"/>
<circle cx="94" cy="71" r=".51"/>
</g>
<circle cx="73.7" cy="81.2" r=".51" fill="#008000"/>
<g fill="none" stroke="#008000" stroke-width=".2">
<path d="M241.3 30.4h2.5M215.9 58.3h2.5M81.3 114.2h5.1M83.9 114.2v2.5"/>
<circle cx="73.7" cy="81.2" r=".51"/>
</g>
<circle cx="83.9" cy="114.2" r=".51" fill="#008000"/>
<g fill="none" stroke="#008000" stroke-width=".2">
<path d="M81.3 111.6h5.1M218.4 104h2.6M215.9 157.3h2.5"/>
<circle cx="83.9" cy="114.2" r=".51"/>
</g>
<circle cx="83.9" cy="111.6" r=".51" fill="#008000"/>
<g fill="none" stroke="#008000" stroke-width=".2">
<path d="M213.4 25.3h-2.6v2.6M236.2 78.6h5.1M238.8 78.6v2.6"/>
<circle cx="83.9" cy="111.6" r=".51"/>
</g>
<circle cx="238.8" cy="78.6" r=".51" fill="#008000"/>
<g fill="none" stroke="#008000" stroke-width=".2">
<path d="M241.3 27.9h2.5M241.3 38h2.5M215.9 55.8h2.5M236.2 55.8h2.6M215.9 60.9h2.5M218.4 119.3h2.6M218.4 139.6h12.7M223.5 134.5h-2.5v5.1M233.7 134.5h2.5M226.1 154.8h17.7"/>
<circle cx="238.8" cy="78.6" r=".51"/>
</g>
<circle cx="221" cy="139.6" r=".51" fill="#008000"/>
<g fill="none" stroke="#008000" stroke-width=".2">
<path d="M241.3 25.3h2.5M241.3 32.9h2.5M241.3 35.5h20.3v2.5M236.2 58.3h2.6M218.4 111.6h2.6M228.6 111.6h2.5M228.6 119.3h2.5M228.6 104h2.5"/>
<circle cx="221" cy="139.6" r=".51"/>
</g>
<text font-size="7.2" fill="#800000" x="189.4" y="175.1">LEVER ACTION</text>
<g font-size="3.6" fill="#800000">
<text x="20.4" y="181.4">A reed switch triggers the next action after it is</text>
<text x="20.4" y="185.3">closed by the electromagnet.</text>
<text x="163.9" y="181.4">TITLE:</text>
<text x="180.4" y="181.4">WMHS Eastern LI Invitational Circuit Board</text>
<text x="20.4" y="191.6">&quot;Use the mechanical advantage of all 3 classes</text>
<text x="163.9" y="189.1">Document Number:</text>
<text x="251.5" y="189.1">REV:</text>
<text x="20.4" y="195.4">of levers in sequence to begin the next action.&quot;</text>
<text x="163.9" y="199.2">Date:</text>
<text x="175.3" y="199.2">not saved!</text>
<text x="235" y="199.2">Sheet:</text>
<text x="248.9" y="199.2">9/16</text>
</g>
<g font-size="2.5" fill="#505050">
<text x="215.9" y="22.8">U901</text>
<text x="208.3" y="45.6">GND</text>
<text x="215.9" y="43.1">ATTINY25-20SSUR</text>
<text x="260.6" y="46.9" transform="rotate(-90 260.6 46.9)">TP902</text>
<text x="82.1" y="53">V_BATT</text>
<text x="236.2" y="68.5">GND</text>
<text x="97.8" y="76.1">Q901</text>
<text x="211.6" y="73.3">V_BATT</text>
<text x="97.8" y="78.6">PSMN7R0-60YS</text>
<text x="91.5" y="95.9">GND</text>
<text x="213.4" y="96.4">GND</text>
<text x="236.2" y="96.4">GND</text>
<text x="86.7" y="109.6" transform="rotate(-90 86.7 109.6)">TP901</text>
<text x="241.3" y="126.4">GND</text>
<text x="81.4" y="134">GND</text>
<text x="203.2" y="147.2">GND</text>
</g>
<g font-size="2.5" fill="#800000">
<text x="109.3" y="55.4">A solenoid is connected. A mosfet</text>
<text x="109.3" y="58.1">attached to the microcontroller controls it.</text>
<text x="109.3" y="60.7">After a short period of activation, the mosfet is</text>
<text x="109.3" y="63.4">turned off and the solenoid releases.</text>
<text x="99.1" y="111.4">A normally open limit switch connected here</text>
<text x="99.1" y="114">is pressed by the levers., triggering the next</text>
<text x="99.1" y="116.7">action.</text>
</g>
<g font-size="2.1" fill="#505050">
<text x="214.4" y="25">8</text>
<text x="218.3" y="26.1">VCC</text>
<text x="226.1" y="28.6">PB1(MISO)</text>
<text x="226.1" y="26.1">PB0(MOSI)</text>
<text x="239.1" y="27.5">6</text>
<text x="239.1" y="25">5</text>
<text x="221.7" y="31.2">PB2(SCK/ADC1)</text>
<text x="226.1" y="33.7">PB3(ADC3)</text>
<text x="239.1" y="30.1">7</text>
<text x="239.1" y="32.6">2</text>
<text x="239.1" y="35.1">3</text>
<text x="214.4" y="37.6">4</text>
<text x="218.3" y="38.8">GND</text>
<text x="226.1" y="36.2">PB4(ADC2)</text>
<text x="226.2" y="38.8">PB5(NRES)</text>
<text x="239.1" y="37.6">1</text>
<text x="98.2" y="58">1</text>
<text x="222.6" y="55.4">1</text>
<text x="222.6" y="58">3</text>
<text x="230.9" y="55.4">2</text>
<text x="230.9" y="58">4</text>
<text x="98.2" y="60.5">2</text>
<text x="222.6" y="60.5">5</text>
<text x="230.9" y="60.5">6</text>
<text x="223.3" y="79.4">IN</text>
<text x="227.2" y="79.4">OUT</text>
<text x="223.3" y="89.5">GND BP</text>
<text x="223.3" y="84.5">EN</text>
<text x="88" y="111.3">1</text>
<text x="88" y="113.8">2</text>
</g>
<g font-size="1.8" fill="#505050">
<text x="200.3" y="26">LEVER_VCC</text>
<text x="245.1" y="28.5">LEVER_MISO</text>
<text x="245.1" y="26">LEVER_MOSI</text>
<text x="245.1" y="31">LEVER_SCK</text>
<text x="245.1" y="33.6">LEVER_IN/16</text>
<text x="245.1" y="38.7">LEVER_RST</text>
<text x="204.3" y="56.4">LEVER_MISO</text>
<text x="205.5" y="59">LEVER_SCK</text>
<text x="240" y="56.4">LEVER_VCC</text>
<text x="240" y="59">LEVER_MOSI</text>
<text x="205.4" y="61.5">LEVER_RST</text>
<text x="83.9" y="68.5" transform="rotate(-90 83.9 68.5)">D901</text>
<text x="90.2" y="68.5" transform="rotate(-90 90.2 68.5)">SK310A-TP</text>
<text x="58.3" y="81.8">LEVER_SCK</text>
<text x="242.6" y="79.2">LEVER_VCC</text>
<text x="205" y="104.6">LEVER_OUT/16</text>
<text x="70.8" y="112.3">LEVER_VCC</text>
<text x="206.6" y="112.3">LEVER_IN/16</text>
<text x="67.9" y="114.8">LEVER_OUT/16</text>
<text x="207.9" y="119.9">LEVER_VCC</text>
<text x="237.5" y="135.1">LEVER_VCC</text>
<text x="232.4" y="140.2">LEVER_RST</text>
<text x="245.1" y="155.4">LEVER_VCC</text>
<text x="202.4" y="158">LEVER_OUT/16</text>
</g>
</svg>
